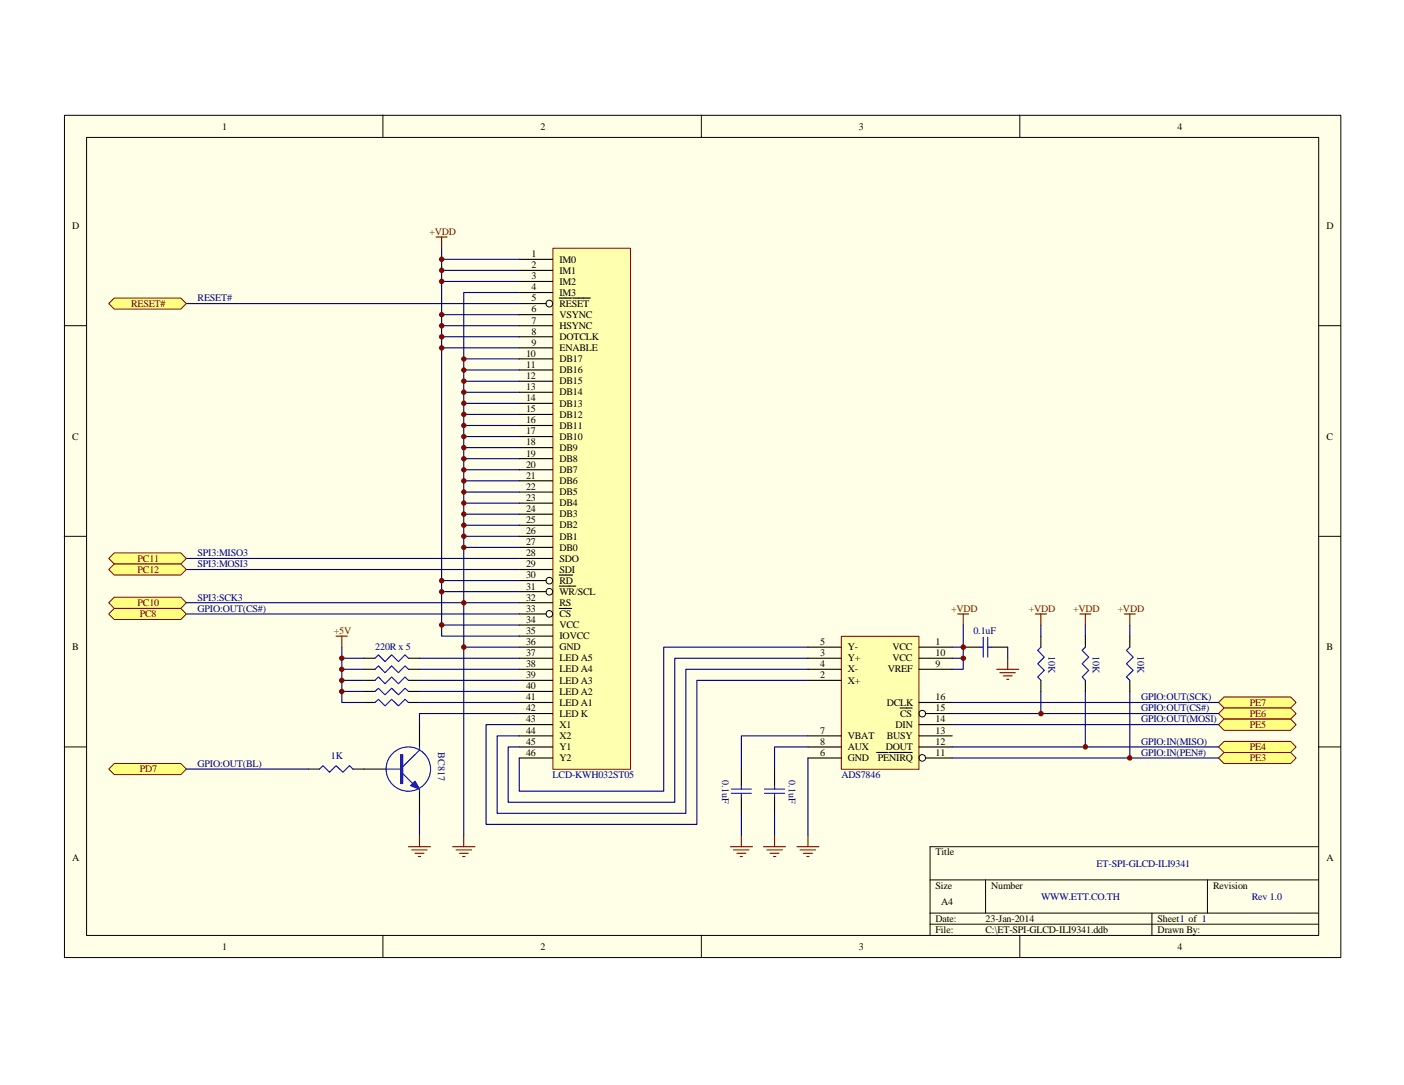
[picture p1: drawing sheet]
<svg xmlns="http://www.w3.org/2000/svg" width="279mm" height="216mm" viewBox="0 0 279 216" stroke-linecap="round" stroke-linejoin="round" font-family="sans-serif">
<path d="M12.8 22.9h254v167.6h-254z" fill="#ffffe8"/>
<g fill="none" stroke="#000" stroke-width=".2">
<path d="M12.8 22.9h254v167.6h-254zM17.2 27.3h245.2v158.8h-245.2zM76.2 22.9v4.4M139.6 22.9v4.4M202.9 22.9v4.4M12.8 64.8h4.4M262.4 64.8h4.4M12.8 106.7h4.4M262.4 106.7h4.4M12.8 148.6h4.4M262.4 148.6h4.4M185.1 175.1h77.3"/>
<path d="M196.1 175.1v6.6M240.3 175.1v6.6M262.4 168.5h-77.3v17.6M76.2 186.1v4.4M139.6 186.1v4.4M185.1 181.7h77.3M185.1 183.9h77.3M202.9 186.1v4.4M229.2 181.7v4.4"/>
</g>
<g fill="none" stroke="#000080" stroke-width=".22">
<path d="M92.3 71.4h11M92.3 73.6h11M92.3 75.9h11M92.3 78.1h11M92.3 80.3h11M92.3 82.5h11M92.3 84.7h11M92.3 86.9h11M92.3 89.1h11M92.3 91.3h11M92.3 93.5h11M92.3 95.7h11"/>
<path d="M92.3 97.9h11M92.3 100.1h11M92.3 102.3h11M92.3 104.5h11M92.3 106.7h11"/>
</g>
<path d="M110.1 49.4h15.4v103.7h-15.4z" fill="#ffffb0"/>
<path d="M110 49.4h15.5v103.7h-15.5z" fill="none" stroke="#800000" stroke-width=".2"/>
<g fill="none" stroke="#000" stroke-width=".22">
<path d="M103.3 51.6h6.7M103.3 53.8h6.7M103.3 56h6.7M103.3 58.2h6.7M111.3 59.3h2.4M114 59.3h3.5M103.3 60.4h5.4M103.3 62.6h6.7M103.3 64.8h6.7M103.3 67h6.7M103.3 69.2h6.7M103.3 71.4h6.7"/>
<path d="M103.3 73.6h6.7M103.3 75.9h6.7M103.3 78.1h6.7M103.3 80.3h6.7M103.3 82.5h6.7M103.3 84.7h6.7M103.3 86.9h6.7M103.3 89.1h6.7M103.3 91.3h6.7M103.3 93.5h6.7M103.3 95.7h6.7M103.3 97.9h6.7"/>
<path d="M103.3 100.1h6.7M103.3 102.3h6.7M103.3 104.5h6.7M103.3 106.7h6.7M103.3 108.9h6.7M103.3 111.1h6.7M103.3 113.3h6.7M103.3 115.5h5.4M103.3 117.7h5.4M103.3 119.9h6.7M111.3 114.4h2.7M111.3 116.6h3.3"/>
<path d="M103.3 122.2h5.4M103.3 124.4h6.7M103.3 126.6h6.7M103.3 128.8h6.7M103.3 131h6.7M103.3 133.2h6.7M103.3 135.4h6.7M103.3 137.6h6.7M103.3 139.8h6.7M111.3 121.1h2.4M103.3 142h6.7M103.3 144.2h6.7"/>
<path d="M103.3 146.4h6.7M103.3 148.6h6.7M103.3 150.8h6.7"/>
</g>
<g fill="none" stroke="#000" stroke-width=".2">
<circle cx="109.3" cy="60.4" r=".67"/>
<circle cx="109.3" cy="117.7" r=".66"/>
<circle cx="109.3" cy="115.5" r=".66"/>
<circle cx="109.3" cy="122.2" r=".66"/>
</g>
<path d="M87.9 49.4v6.6M37.1 60.4h66.2M92.3 119.9v8.9h11M92.3 128.8v37.4M103.3 124.4h-15.4v2.2h15.4" fill="none" stroke="#000080" stroke-width=".22"/>
<path d="M86.8 47.2h2.2M87.9 47.2v2.2M90.1 168.5h4.4M90.8 169.1h3.1M91.4 169.8h1.8M92.1 170.4h.4M92.3 166.2v2.3" fill="none" stroke="#800000" stroke-width=".22"/>
<path d="M22.7 59.3h13.3l1.1 1.1-1.1 1.1h-13.3l-1.1-1.1z" fill-rule="evenodd" fill="#ffff80"/>
<path d="M22.7 59.3h13.3l1.1 1.1-1.1 1.1h-13.3l-1.1-1.1z" fill="none" stroke="#800000" stroke-width=".2"/>
<path d="M37.1 111.1h66.2" fill="none" stroke="#000080" stroke-width=".22"/>
<path d="M21.6 111.1l1.1-1.1h13.3l1.1 1.1-1.1 1.1h-13.3z" fill-rule="evenodd" fill="#ffff80"/>
<path d="M21.6 111.1l1.1-1.1h13.3l1.1 1.1-1.1 1.1h-13.3z" fill="none" stroke="#800000" stroke-width=".2"/>
<path d="M37.1 113.3h66.2" fill="none" stroke="#000080" stroke-width=".22"/>
<path d="M21.6 113.3l1.1-1.1h13.3l1.1 1.1-1.1 1.1h-13.3z" fill-rule="evenodd" fill="#ffff80"/>
<path d="M21.6 113.3l1.1-1.1h13.3l1.1 1.1-1.1 1.1h-13.3z" fill="none" stroke="#800000" stroke-width=".2"/>
<path d="M21.6 119.9l1.1-1.1h13.3l1.1 1.1-1.1 1.2h-13.3z" fill-rule="evenodd" fill="#ffff80"/>
<path d="M21.6 119.9l1.1-1.1h13.3l1.1 1.1-1.1 1.2h-13.3z" fill="none" stroke="#800000" stroke-width=".2"/>
<path d="M37.1 122.2h66.2" fill="none" stroke="#000080" stroke-width=".22"/>
<path d="M21.6 122.2l1.1-1.1h13.3l1.1 1.1-1.1 1.1h-13.3z" fill-rule="evenodd" fill="#ffff80"/>
<path d="M21.6 122.2l1.1-1.1h13.3l1.1 1.1-1.1 1.1h-13.3z" fill="none" stroke="#800000" stroke-width=".2"/>
<path d="M72.4 131h2.2M72.4 133.2h2.2M72.4 135.4h2.2M72.4 137.6h2.2M72.4 139.8h2.2M81.3 131h2.2M81.3 133.2h2.2M81.3 135.4h2.2M81.3 137.6h2.2M81.3 139.8h2.2" fill="none" stroke="#000" stroke-width=".22"/>
<path d="M74.6 131l.7-.7 1.3 1.4 1.3-1.4 1.4 1.4 1.3-1.4 .7 .7M74.6 133.2l.7-.7 1.3 1.4 1.3-1.4 1.4 1.4 1.3-1.4 .7 .7M74.6 135.4l.7-.7 1.3 1.4 1.3-1.4 1.4 1.4 1.3-1.4 .7 .7M74.6 137.6l.7-.7 1.3 1.4 1.3-1.4 1.4 1.4 1.3-1.4 .7 .7M74.6 139.8l.7-.7 1.3 1.4 1.3-1.4 1.4 1.4 1.3-1.4 .7 .7" fill="none" stroke="#00f" stroke-width=".22"/>
<path d="M68 128.8v11h4.4M68 131h4.4M68 133.2h4.4M68 135.4h4.4M68 137.6h4.4M83.5 131h19.8M83.5 133.2h19.8M83.5 135.4h19.8M83.5 137.6h19.8M83.5 139.8h19.8" fill="none" stroke="#000080" stroke-width=".22"/>
<path d="M66.9 126.6h2.2M68 126.6v2.2" fill="none" stroke="#800000" stroke-width=".22"/>
<path d="M242.5 139.8l1.1-1.1h13.2l1.1 1.1-1.1 1.1h-13.2z" fill-rule="evenodd" fill="#ffff80"/>
<path d="M242.5 139.8l1.1-1.1h13.2l1.1 1.1-1.1 1.1h-13.2z" fill="none" stroke="#800000" stroke-width=".2"/>
<path d="M242.5 142l1.1-1.1h13.2l1.1 1.1-1.1 1.1h-13.2z" fill-rule="evenodd" fill="#ffff80"/>
<path d="M242.5 142l1.1-1.1h13.2l1.1 1.1-1.1 1.1h-13.2z" fill="none" stroke="#800000" stroke-width=".2"/>
<path d="M242.5 144.2l1.1-1.1h13.2l1.1 1.1-1.1 1.1h-13.2z" fill-rule="evenodd" fill="#ffff80"/>
<path d="M242.5 144.2l1.1-1.1h13.2l1.1 1.1-1.1 1.1h-13.2z" fill="none" stroke="#800000" stroke-width=".2"/>
<path d="M242.5 148.6l1.1-1.1h13.2l1.1 1.1-1.1 1.1h-13.2z" fill-rule="evenodd" fill="#ffff80"/>
<path d="M242.5 148.6l1.1-1.1h13.2l1.1 1.1-1.1 1.1h-13.2z" fill="none" stroke="#800000" stroke-width=".2"/>
<path d="M72.4 153h4.4M83.5 144.2v4.4M83.5 157.4v4.4" fill="none" stroke="#000" stroke-width=".22"/>
<path d="M76.8 153h3.3M79.7 150.2h.4v5.7h-.4zM80.1 153.9l2 2M83.5 148.6v.7l-3.4 3.3M83.5 157v.4" fill="none" stroke="#00f" stroke-width=".22"/>
<path d="M79.9 150.2v5.7" fill="none" stroke="#00f" stroke-width=".42"/>
<path d="M82.6 155.4l.9 1.6-1.8-.7z" fill="#00f"/>
<g fill="none" stroke="#00f" stroke-width=".22">
<path d="M63.6 153l.7-.6 1.3 1.3 1.3-1.3 1.3 1.3 1.4-1.3 .6 .6M82.6 155.4l.9 1.6-1.8-.7z"/>
<circle cx="81.3" cy="153" r="4.4"/>
</g>
<path d="M83.5 142h19.8" fill="none" stroke="#000080" stroke-width=".22"/>
<path d="M81.3 168.5h4.4M81.9 169.1h3.1M82.6 169.8h1.8M83.3 170.4h.4M83.5 166.2v2.3" fill="none" stroke="#800000" stroke-width=".22"/>
<path d="M61.4 153h2.2M70.2 153h2.2" fill="none" stroke="#000" stroke-width=".22"/>
<path d="M21.6 153l1.1-1.1h13.3l1.1 1.1-1.1 1.1h-13.3z" fill-rule="evenodd" fill="#ffff80"/>
<path d="M21.6 153l1.1-1.1h13.3l1.1 1.1-1.1 1.1h-13.3z" fill="none" stroke="#800000" stroke-width=".2"/>
<g fill="none" stroke="#000080" stroke-width=".22">
<path d="M160.8 128.8h-28.7v28.6h-28.8v-6.6M160.8 131h-26.5v28.6h-33.2v-11h2.2M160.8 133.2h-24.3v28.6h-37.6v-15.4h4.4M160.8 135.4h-22.1v28.6h-42v-19.8h6.6M189.5 128.8h2.2v4.4h-2.2M189.5 139.8h53M189.5 131h2.2M191.7 124.4v4.4M200.5 128.8v2.2M207.1 124.4v2.2M207.1 137.6v4.4M216 124.4v2.2"/>
<path d="M216 137.6v11M37.1 153h24.3M189.5 142h53M189.5 144.2h53M189.5 148.6h53"/>
</g>
<path d="M190.6 122.2h2.2M191.7 122.2v2.2M198.3 133.2h4.4M199 133.9h3.1M199.6 134.5h1.8M200.3 135.2h.4M200.5 131v2.2M206 122.2h2.3M207.1 122.2v2.2M214.9 122.2h2.2M216 122.2v2.2" fill="none" stroke="#800000" stroke-width=".22"/>
<path d="M191.7 128.8h3.3M197.2 128.8h3.3M207.1 126.6v2.2M207.1 135.4v2.2M216 126.6v2.2M216 135.4v2.2" fill="none" stroke="#000" stroke-width=".22"/>
<path d="M195 128.8h.7M195.7 126.8v4M196.6 128.8h.6M196.6 126.8v4M207.1 128.8l-.6 .6 1.3 1.4-1.3 1.3 1.3 1.3-1.3 1.3 .6 .7M216 128.8l-.6 .6 1.3 1.4-1.3 1.3 1.3 1.3-1.3 1.3 .6 .7" fill="none" stroke="#00f" stroke-width=".22"/>
<path d="M167.5 126.7h15.4v26.4h-15.4z" fill="#ffffb0"/>
<path d="M167.4 126.6h15.5v26.5h-15.5z" fill="none" stroke="#800000" stroke-width=".2"/>
<g fill="none" stroke="#000" stroke-width=".22">
<path d="M160.8 128.8h6.6M160.8 135.4h6.6M160.8 131h6.6M160.8 133.2h6.6M182.9 128.8h6.6M182.9 131h6.6M182.9 133.2h6.6M182.9 139.8h6.6M147.5 153v3.3M147.5 158.5v3.3M154.1 153v3.3M154.1 158.5v3.3"/>
<path d="M160.8 150.8h6.6M160.8 146.4h6.6M160.8 148.6h6.6M174.5 149.7h2.2M176.9 149.7h4.6M179.1 140.9h2.4M182.9 146.4h6.6M182.9 148.6h6.6M182.9 144.2h6.6M184.2 150.8h5.3M184.2 142h5.3"/>
</g>
<g fill="none" stroke="#000" stroke-width=".2">
<circle cx="183.5" cy="150.8" r=".66"/>
<circle cx="183.5" cy="142" r=".66"/>
</g>
<path d="M145.5 157.9h4M145.5 157h4M147.5 156.3v.7M147.5 157.9v.6M152.1 157.9h4M152.1 157h4M154.1 156.3v.7M154.1 157.9v.6" fill="none" stroke="#00f" stroke-width=".22"/>
<path d="M83.5 142v2.2M160.8 146.4h-13.3v6.6M160.8 148.6h-6.7v4.4M160.8 150.8v15.4M83.5 161.8v4.4M147.5 161.8v4.4M154.1 161.8v4.4" fill="none" stroke="#000080" stroke-width=".22"/>
<g fill="none" stroke="#800000" stroke-width=".22">
<path d="M145.3 168.5h4.4M146 169.1h3.1M146.6 169.8h1.8M147.3 170.4h.4M147.5 166.2v2.3M151.9 168.5h4.4M152.6 169.1h3.1M153.2 169.8h1.8M153.9 170.4h.5M154.1 166.2v2.3M158.6 168.5h4.4M159.2 169.1h3.1"/>
<path d="M159.9 169.8h1.8M160.6 170.4h.4M160.8 166.2v2.3"/>
</g>
<path d="M242.5 150.8l1.1-1.1h13.2l1.1 1.1-1.1 1.1h-13.2z" fill-rule="evenodd" fill="#ffff80"/>
<path d="M242.5 150.8l1.1-1.1h13.2l1.1 1.1-1.1 1.1h-13.2z" fill="none" stroke="#800000" stroke-width=".2"/>
<path d="M224.8 126.6v2.2M224.8 135.4v2.2" fill="none" stroke="#000" stroke-width=".22"/>
<path d="M224.8 128.8l-.6 .6 1.3 1.4-1.3 1.3 1.3 1.3-1.3 1.3 .6 .7" fill="none" stroke="#00f" stroke-width=".22"/>
<path d="M223.7 122.2h2.2M224.8 122.2v2.2" fill="none" stroke="#800000" stroke-width=".22"/>
<circle cx="92.3" cy="128.8" r=".45" fill="#800000"/>
<circle cx="92.3" cy="128.8" r=".45" fill="none" stroke="#800000" stroke-width=".2"/>
<circle cx="68" cy="135.4" r=".44" fill="#800000"/>
<circle cx="68" cy="135.4" r=".44" fill="none" stroke="#800000" stroke-width=".2"/>
<circle cx="68" cy="131" r=".43" fill="#800000"/>
<circle cx="68" cy="131" r=".43" fill="none" stroke="#800000" stroke-width=".2"/>
<circle cx="68" cy="133.2" r=".43" fill="#800000"/>
<circle cx="68" cy="133.2" r=".43" fill="none" stroke="#800000" stroke-width=".2"/>
<circle cx="68" cy="137.6" r=".44" fill="#800000"/>
<circle cx="68" cy="137.6" r=".44" fill="none" stroke="#800000" stroke-width=".2"/>
<circle cx="191.7" cy="131" r=".44" fill="#800000"/>
<circle cx="191.7" cy="131" r=".44" fill="none" stroke="#800000" stroke-width=".2"/>
<circle cx="216" cy="148.6" r=".45" fill="#800000"/>
<circle cx="216" cy="148.6" r=".45" fill="none" stroke="#800000" stroke-width=".2"/>
<circle cx="207.2" cy="142" r=".44" fill="#800000"/>
<circle cx="207.2" cy="142" r=".44" fill="none" stroke="#800000" stroke-width=".2"/>
<path d="M224.8 137.6v13.2h-35.3" fill="none" stroke="#000080" stroke-width=".22"/>
<circle cx="191.7" cy="128.8" r=".45" fill="#800000"/>
<circle cx="191.7" cy="128.8" r=".45" fill="none" stroke="#800000" stroke-width=".2"/>
<path d="M224.8 150.8h17.7" fill="none" stroke="#000080" stroke-width=".22"/>
<circle cx="224.8" cy="150.8" r=".44" fill="#800000"/>
<circle cx="224.8" cy="150.8" r=".44" fill="none" stroke="#800000" stroke-width=".2"/>
<path d="M87.9 51.6h15.4M224.8 124.4v2.2" fill="none" stroke="#000080" stroke-width=".22"/>
<circle cx="87.9" cy="51.6" r=".45" fill="#800000"/>
<circle cx="87.9" cy="51.6" r=".45" fill="none" stroke="#800000" stroke-width=".2"/>
<path d="M87.9 53.8h15.4" fill="none" stroke="#000080" stroke-width=".22"/>
<circle cx="87.9" cy="53.8" r=".45" fill="#800000"/>
<circle cx="87.9" cy="53.8" r=".45" fill="none" stroke="#800000" stroke-width=".2"/>
<path d="M87.9 56h15.4M87.9 62.6h15.4M87.9 64.8h15.4M87.9 67h15.4M87.9 69.2h15.4M87.9 115.5h15.4M103.3 117.7h-15.4v6.7" fill="none" stroke="#000080" stroke-width=".22"/>
<circle cx="87.9" cy="124.4" r=".45" fill="#800000"/>
<circle cx="87.9" cy="124.4" r=".45" fill="none" stroke="#800000" stroke-width=".2"/>
<path d="M87.9 56v61.7" fill="none" stroke="#000080" stroke-width=".22"/>
<circle cx="87.9" cy="117.7" r=".45" fill="#800000"/>
<circle cx="87.9" cy="117.7" r=".45" fill="none" stroke="#800000" stroke-width=".2"/>
<circle cx="87.9" cy="56" r=".45" fill="#800000"/>
<circle cx="87.9" cy="56" r=".45" fill="none" stroke="#800000" stroke-width=".2"/>
<circle cx="87.9" cy="62.6" r=".44" fill="#800000"/>
<circle cx="87.9" cy="62.6" r=".44" fill="none" stroke="#800000" stroke-width=".2"/>
<circle cx="87.9" cy="64.8" r=".45" fill="#800000"/>
<circle cx="87.9" cy="64.8" r=".45" fill="none" stroke="#800000" stroke-width=".2"/>
<circle cx="87.9" cy="67" r=".45" fill="#800000"/>
<circle cx="87.9" cy="67" r=".45" fill="none" stroke="#800000" stroke-width=".2"/>
<circle cx="87.9" cy="69.2" r=".45" fill="#800000"/>
<circle cx="87.9" cy="69.2" r=".45" fill="none" stroke="#800000" stroke-width=".2"/>
<circle cx="87.9" cy="115.5" r=".45" fill="#800000"/>
<circle cx="87.9" cy="115.5" r=".45" fill="none" stroke="#800000" stroke-width=".2"/>
<path d="M103.3 58.2h-11v50.7h11" fill="none" stroke="#000080" stroke-width=".22"/>
<circle cx="92.3" cy="71.4" r=".44" fill="#800000"/>
<circle cx="92.3" cy="71.4" r=".44" fill="none" stroke="#800000" stroke-width=".2"/>
<circle cx="92.3" cy="73.6" r=".44" fill="#800000"/>
<circle cx="92.3" cy="73.6" r=".44" fill="none" stroke="#800000" stroke-width=".2"/>
<circle cx="92.3" cy="75.8" r=".44" fill="#800000"/>
<circle cx="92.3" cy="75.8" r=".44" fill="none" stroke="#800000" stroke-width=".2"/>
<circle cx="92.3" cy="78" r=".44" fill="#800000"/>
<circle cx="92.3" cy="78" r=".44" fill="none" stroke="#800000" stroke-width=".2"/>
<circle cx="92.3" cy="80.2" r=".45" fill="#800000"/>
<circle cx="92.3" cy="80.2" r=".45" fill="none" stroke="#800000" stroke-width=".2"/>
<circle cx="92.3" cy="82.4" r=".45" fill="#800000"/>
<circle cx="92.3" cy="82.4" r=".45" fill="none" stroke="#800000" stroke-width=".2"/>
<circle cx="92.3" cy="84.7" r=".44" fill="#800000"/>
<circle cx="92.3" cy="84.7" r=".44" fill="none" stroke="#800000" stroke-width=".2"/>
<circle cx="92.3" cy="86.9" r=".44" fill="#800000"/>
<circle cx="92.3" cy="86.9" r=".44" fill="none" stroke="#800000" stroke-width=".2"/>
<circle cx="92.3" cy="89.1" r=".45" fill="#800000"/>
<circle cx="92.3" cy="89.1" r=".45" fill="none" stroke="#800000" stroke-width=".2"/>
<circle cx="92.3" cy="91.3" r=".44" fill="#800000"/>
<circle cx="92.3" cy="91.3" r=".44" fill="none" stroke="#800000" stroke-width=".2"/>
<circle cx="92.3" cy="93.5" r=".44" fill="#800000"/>
<circle cx="92.3" cy="93.5" r=".44" fill="none" stroke="#800000" stroke-width=".2"/>
<circle cx="92.3" cy="95.7" r=".44" fill="#800000"/>
<circle cx="92.3" cy="95.7" r=".44" fill="none" stroke="#800000" stroke-width=".2"/>
<circle cx="92.3" cy="97.9" r=".44" fill="#800000"/>
<circle cx="92.3" cy="97.9" r=".44" fill="none" stroke="#800000" stroke-width=".2"/>
<circle cx="92.3" cy="100.1" r=".44" fill="#800000"/>
<circle cx="92.3" cy="100.1" r=".44" fill="none" stroke="#800000" stroke-width=".2"/>
<circle cx="92.3" cy="102.3" r=".44" fill="#800000"/>
<circle cx="92.3" cy="102.3" r=".44" fill="none" stroke="#800000" stroke-width=".2"/>
<circle cx="92.3" cy="104.5" r=".45" fill="#800000"/>
<circle cx="92.3" cy="104.5" r=".45" fill="none" stroke="#800000" stroke-width=".2"/>
<circle cx="92.3" cy="106.7" r=".45" fill="#800000"/>
<circle cx="92.3" cy="106.7" r=".45" fill="none" stroke="#800000" stroke-width=".2"/>
<path d="M92.3 108.9v11" fill="none" stroke="#000080" stroke-width=".22"/>
<circle cx="92.3" cy="108.9" r=".44" fill="#800000"/>
<circle cx="92.3" cy="108.9" r=".44" fill="none" stroke="#800000" stroke-width=".2"/>
<path d="M37.1 119.9h66.2" fill="none" stroke="#000080" stroke-width=".22"/>
<circle cx="92.3" cy="120" r=".44" fill="#800000"/>
<circle cx="92.3" cy="120" r=".44" fill="none" stroke="#800000" stroke-width=".2"/>
<g font-size="2">
<text x="44.2" y="25.8">1</text>
<text x="107.6" y="25.8">2</text>
<text x="170.9" y="25.8">3</text>
<text x="234.4" y="25.8">4</text>
<text x="14.4" y="45.6">D</text>
<text x="263.9" y="45.6">D</text>
<text x="105.8" y="51.1">1</text>
<text x="105.8" y="53.3">2</text>
<text x="111.3" y="52.2">IM0</text>
<text x="105.8" y="55.5">3</text>
<text x="105.8" y="57.7">4</text>
<text x="105.8" y="59.9">5</text>
<text x="111.3" y="54.4">IM1</text>
<text x="111.3" y="56.6">IM2</text>
<text x="111.3" y="58.8">IM3</text>
<text x="105.8" y="62.1">6</text>
<text x="105.8" y="64.4">7</text>
<text x="111.3" y="61">RESET</text>
<text x="111.3" y="63.2">VSYNC</text>
<text x="111.3" y="65.5">HSYNC</text>
<text x="104.7" y="71">10</text>
<text x="105.8" y="66.6">8</text>
<text x="105.8" y="68.8">9</text>
<text x="111.3" y="67.7">DOTCLK</text>
<text x="111.3" y="69.9">ENABLE</text>
<text x="104.7" y="73.2">11</text>
<text x="104.7" y="75.4">12</text>
<text x="104.7" y="77.6">13</text>
<text x="111.3" y="72.1">DB17</text>
<text x="111.3" y="74.3">DB16</text>
<text x="111.3" y="76.5">DB15</text>
<text x="104.7" y="79.8">14</text>
<text x="104.7" y="82">15</text>
<text x="111.3" y="78.7">DB14</text>
<text x="111.3" y="80.9">DB13</text>
<text x="111.3" y="83.1">DB12</text>
<text x="14.4" y="87.5">C</text>
<text x="104.7" y="84.2">16</text>
<text x="104.7" y="86.4">17</text>
<text x="104.7" y="88.6">18</text>
<text x="111.3" y="85.3">DB11</text>
<text x="111.3" y="87.5">DB10</text>
<text x="111.3" y="89.7">DB9</text>
<text x="263.9" y="87.5">C</text>
<text x="104.7" y="90.8">19</text>
<text x="104.7" y="93">20</text>
<text x="104.7" y="95.2">21</text>
<text x="111.3" y="91.9">DB8</text>
<text x="111.3" y="94.1">DB7</text>
<text x="104.7" y="97.5">22</text>
<text x="104.7" y="99.7">23</text>
<text x="104.7" y="101.9">24</text>
<text x="111.3" y="96.4">DB6</text>
<text x="111.3" y="98.6">DB5</text>
<text x="111.3" y="100.8">DB4</text>
<text x="104.7" y="104.1">25</text>
<text x="104.7" y="106.3">26</text>
<text x="111.3" y="103">DB3</text>
<text x="111.3" y="105.2">DB2</text>
<text x="111.3" y="107.4">DB1</text>
<text x="104.7" y="108.5">27</text>
<text x="104.7" y="110.7">28</text>
<text x="104.7" y="112.9">29</text>
<text x="111.3" y="109.6">DB0</text>
<text x="111.3" y="111.8">SDO</text>
<text x="104.7" y="115.1">30</text>
<text x="104.7" y="117.3">31</text>
<text x="104.7" y="119.5">32</text>
<text x="111.3" y="114">SDI</text>
<text x="111.3" y="116.2">RD</text>
<text x="111.3" y="118.4">WR/SCL</text>
<text x="104.7" y="121.7">33</text>
<text x="104.7" y="123.9">34</text>
<text x="111.3" y="120.6">RS</text>
<text x="111.3" y="122.8">CS</text>
<text x="111.3" y="125">VCC</text>
<text x="14.4" y="129.4">B</text>
<text x="104.7" y="126.1">35</text>
<text x="104.7" y="128.3">36</text>
<text x="104.7" y="130.5">37</text>
<text x="111.3" y="127.2">IOVCC</text>
<text x="111.3" y="129.4">GND</text>
<text x="111.3" y="131.6">LED A5</text>
<text x="163.2" y="130.5">3</text>
<text x="163.2" y="128.3">5</text>
<text x="168.7" y="131.6">Y+</text>
<text x="168.7" y="129.4">Y-</text>
<text x="177.6" y="129.4">VCC</text>
<text x="177.6" y="131.6">VCC</text>
<text x="186.2" y="128.3">1</text>
<text x="186.2" y="130.5">10</text>
<text x="263.9" y="129.4">B</text>
<text x="104.7" y="132.7">38</text>
<text x="104.7" y="135">39</text>
<text x="104.7" y="137.2">40</text>
<text x="111.3" y="133.8">LED A4</text>
<text x="111.3" y="136.1">LED A3</text>
<text x="163.2" y="135">2</text>
<text x="163.2" y="132.7">4</text>
<text x="168.7" y="136.1">X+</text>
<text x="168.7" y="133.8">X-</text>
<text x="176.7" y="133.8">VREF</text>
<text x="186.2" y="132.7">9</text>
<text x="104.7" y="139.4">41</text>
<text x="104.7" y="141.6">42</text>
<text x="104.7" y="143.8">43</text>
<text x="111.3" y="138.3">LED A2</text>
<text x="111.3" y="140.5">LED A1</text>
<text x="111.3" y="142.7">LED K</text>
<text x="176.5" y="140.5">DCLK</text>
<text x="179.1" y="142.7">CS</text>
<text x="186.2" y="143.8">14</text>
<text x="186.2" y="141.6">15</text>
<text x="186.2" y="139.4">16</text>
<text x="104.7" y="146">44</text>
<text x="104.7" y="148.2">45</text>
<text x="111.3" y="144.9">X1</text>
<text x="111.3" y="147.1">X2</text>
<text x="111.3" y="149.3">Y1</text>
<text x="163.2" y="146">7</text>
<text x="163.2" y="148.2">8</text>
<text x="168.7" y="147.1">VBAT</text>
<text x="168.7" y="149.3">AUX</text>
<text x="176.3" y="149.3">DOUT</text>
<text x="176.5" y="147.1">BUSY</text>
<text x="178.2" y="144.9">DIN</text>
<text x="186.2" y="146">13</text>
<text x="186.2" y="148.2">12</text>
<text x="104.7" y="150.4">46</text>
<text x="111.3" y="151.5">Y2</text>
<text x="163.2" y="150.4">6</text>
<text x="168.7" y="151.5">GND</text>
<text x="174.7" y="151.5">PENIRQ</text>
<text x="186.2" y="150.4">11</text>
<text x="14.4" y="171.3">A</text>
<text x="186.2" y="170.2">Title</text>
<text x="263.9" y="171.3">A</text>
<text x="186.2" y="176.8">Size</text>
<text x="197.2" y="176.8">Number</text>
<text x="241.4" y="176.8">Revision</text>
<text x="186.2" y="183.5">Date:</text>
<text x="186.2" y="185.7">File:</text>
<text x="187.3" y="180.1">A4</text>
<text x="196.1" y="183.5">23-Jan-2014</text>
<text x="196.1" y="185.7">C:\ET-SPI-GLCD-ILI9341.ddb</text>
<text x="230.4" y="185.7">Drawn By:</text>
<text x="230.4" y="183.5">Sheet1 of 1</text>
<text x="44.2" y="189">1</text>
<text x="107.6" y="189">2</text>
<text x="170.9" y="189">3</text>
<text x="234.4" y="189">4</text>
</g>
<g font-size="2" fill="#800000">
<text x="85.5" y="46.7">+VDD</text>
<text x="26.1" y="61">RESET#</text>
<text x="27.4" y="111.8">PC11</text>
<text x="27.4" y="114">PC12</text>
<text x="27.4" y="120.6">PC10</text>
<text x="27.8" y="122.8">PC8</text>
<text x="189.3" y="121.7">+VDD</text>
<text x="204.8" y="121.7">+VDD</text>
<text x="213.6" y="121.7">+VDD</text>
<text x="222.4" y="121.7">+VDD</text>
<text x="66.5" y="126.1">+5V</text>
<text x="248.7" y="140.5">PE7</text>
<text x="248.7" y="142.7">PE6</text>
<text x="248.7" y="144.9">PE5</text>
<text x="248.7" y="149.3">PE4</text>
<text x="27.8" y="153.7">PD7</text>
<text x="248.7" y="151.5">PE3</text>
</g>
<g font-size="2" fill="#000080">
<text x="39.3" y="59.9">RESET#</text>
<text x="39.3" y="110.7">SPI3:MISO3</text>
<text x="39.3" y="112.9">SPI3:MOSI3</text>
<text x="39.3" y="119.5">SPI3:SCK3</text>
<text x="39.3" y="121.7">GPIO:OUT(CS#)</text>
<text x="74.7" y="129.4">220R x 5</text>
<text x="193.7" y="126.1">0.1uF</text>
<text x="208.7" y="130.6" transform="rotate(90 208.7 130.6)">10K</text>
<text x="217.5" y="130.6" transform="rotate(90 217.5 130.6)">10K</text>
<text x="226.4" y="130.6" transform="rotate(90 226.4 130.6)">10K</text>
<text x="227.1" y="143.8">GPIO:OUT(MOSI)</text>
<text x="227.1" y="141.6">GPIO:OUT(CS#)</text>
<text x="227.1" y="139.4">GPIO:OUT(SCK)</text>
<text x="87.2" y="149.7" transform="rotate(90 87.2 149.7)">BC817</text>
<text x="227.1" y="148.2">GPIO:IN(MISO)</text>
<text x="39.3" y="152.6">GPIO:OUT(BL)</text>
<text x="65.8" y="151">1K</text>
<text x="110" y="154.8">LCD-KWH032ST05</text>
<text x="143.7" y="155.2" transform="rotate(90 143.7 155.2)">0.1uF</text>
<text x="157" y="155.2" transform="rotate(90 157 155.2)">0.1uF</text>
<text x="167.4" y="154.8">ADS7846</text>
<text x="227.1" y="150.4">GPIO:IN(PEN#)</text>
<text x="218.2" y="172.4">ET-SPI-GLCD-ILI9341</text>
<text x="207.2" y="179">WWW.ETT.CO.TH</text>
<text x="249.1" y="179">Rev 1.0</text>
</g>
</svg>
